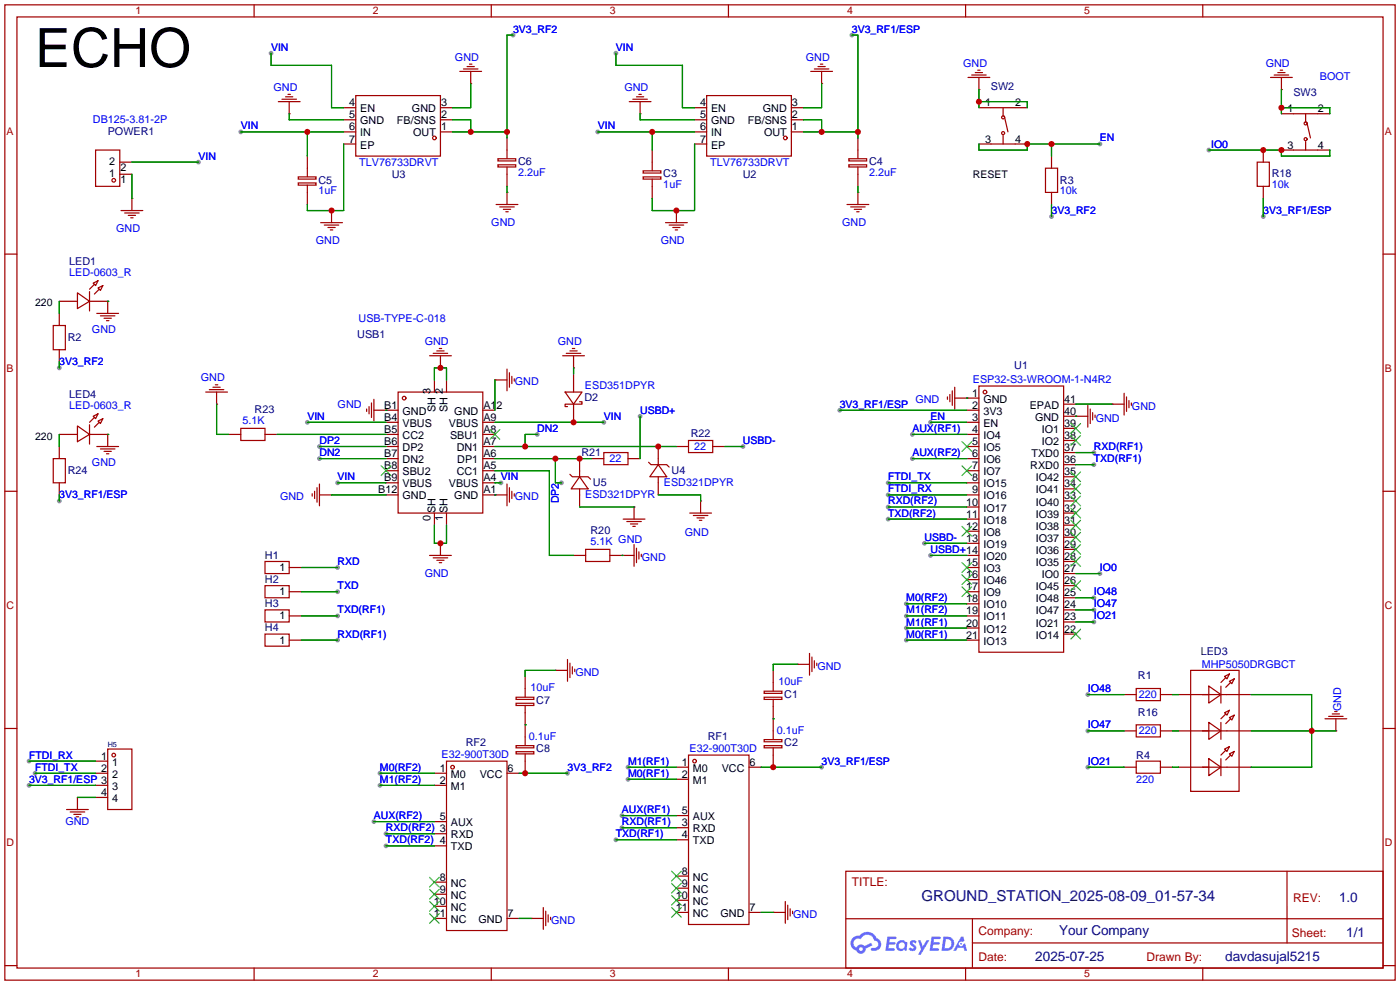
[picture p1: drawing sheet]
<svg xmlns="http://www.w3.org/2000/svg" width="294mm" height="207mm" viewBox="0 0 294 207" stroke-linecap="round" stroke-linejoin="round" font-family="sans-serif">
<g fill="#999">
<circle cx="195.3" cy="88.6" r=".51"/>
<circle cx="230.9" cy="120.4" r=".51"/>
<circle cx="229.6" cy="97.5" r=".51"/>
<circle cx="229.6" cy="95" r=".51"/>
<circle cx="186.4" cy="109" r=".51"/>
<circle cx="129.3" cy="176.3" r=".51"/>
<circle cx="130.6" cy="173.7" r=".51"/>
<circle cx="130.6" cy="171.2" r=".51"/>
<circle cx="81" cy="177.5" r=".51"/>
<circle cx="81" cy="175" r=".51"/>
<circle cx="78.5" cy="172.5" r=".51"/>
<circle cx="79.8" cy="164.8" r=".51"/>
<circle cx="79.8" cy="162.3" r=".51"/>
<circle cx="119.1" cy="162.3" r=".51"/>
<circle cx="220.7" cy="45.5" r=".51"/>
<circle cx="230.9" cy="30.2" r=".51"/>
<circle cx="186.4" cy="106.4" r=".51"/>
<circle cx="194.1" cy="114" r=".51"/>
<circle cx="195.3" cy="116.6" r=".51"/>
<circle cx="41.7" cy="34" r=".51"/>
<circle cx="131.8" cy="161" r=".51"/>
<circle cx="131.8" cy="163.6" r=".51"/>
<circle cx="191.5" cy="91.2" r=".51"/>
<circle cx="191.5" cy="96.3" r=".51"/>
<circle cx="190.2" cy="126.7" r=".51"/>
<circle cx="190.2" cy="129.3" r=".51"/>
<circle cx="190.2" cy="131.8" r=".51"/>
<circle cx="190.2" cy="134.4" r=".51"/>
<circle cx="172.5" cy="161" r=".51"/>
<circle cx="186.4" cy="101.3" r=".51"/>
<circle cx="186.4" cy="103.9" r=".51"/>
<circle cx="265.2" cy="45.5" r=".51"/>
<circle cx="253.7" cy="31.5" r=".51"/>
<circle cx="67.1" cy="93.7" r=".51"/>
<circle cx="67.1" cy="96.3" r=".51"/>
<circle cx="117.9" cy="101.3" r=".51"/>
<circle cx="112.8" cy="91.2" r=".51"/>
<circle cx="134.4" cy="87.4" r=".51"/>
<circle cx="156" cy="93.7" r=".51"/>
<circle cx="70.9" cy="101.3" r=".51"/>
<circle cx="126.7" cy="88.6" r=".51"/>
<circle cx="64.5" cy="88.6" r=".51"/>
<circle cx="105.2" cy="101.3" r=".51"/>
<circle cx="125.5" cy="27.7" r=".51"/>
<circle cx="178.8" cy="7.4" r=".51"/>
<circle cx="129.3" cy="11.2" r=".51"/>
<circle cx="50.5" cy="27.7" r=".51"/>
<circle cx="107.7" cy="7.4" r=".51"/>
<circle cx="56.9" cy="11.2" r=".51"/>
<circle cx="176.3" cy="86.1" r=".51"/>
<circle cx="12.4" cy="77.2" r=".51"/>
<circle cx="228.3" cy="145.8" r=".51"/>
<circle cx="228.3" cy="153.4" r=".51"/>
<circle cx="228.3" cy="161" r=".51"/>
<circle cx="229.6" cy="125.5" r=".51"/>
<circle cx="229.6" cy="128" r=".51"/>
<circle cx="229.6" cy="130.6" r=".51"/>
<circle cx="70.9" cy="119.1" r=".51"/>
<circle cx="70.9" cy="124.2" r=".51"/>
<circle cx="70.9" cy="129.3" r=".51"/>
<circle cx="70.9" cy="134.4" r=".51"/>
<circle cx="12.4" cy="105.2" r=".51"/>
<circle cx="6.1" cy="159.8" r=".51"/>
<circle cx="7.4" cy="162.3" r=".51"/>
<circle cx="6.1" cy="164.8" r=".51"/>
</g>
<g fill="none" stroke="#a10000" stroke-width=".25">
<path d="M1 1h291.9v204.7h-291.9zM3.6 3.6h286.7v199.6h-286.7zM53.3 1v2.6M103.1 1v2.6M152.9 1v2.6M202.7 1v2.6M252.5 1v2.6M1 53.3h2.6M290.3 53.3h2.6M1 103.1h2.6M290.3 103.1h2.6M1 152.9h2.6"/>
<path d="M290.3 152.9h2.6M177.5 182.9h112.8v20.3h-112.8zM177.6 192.8h112.6M204.1 197.9h86.1M204.1 192.8v10.2M270.2 182.9v15M1 202.7h2.6M53.3 203.2v2.5M103.1 203.2v2.5M152.9 203.2v2.5M202.7 203.2v2.5M252.5 203.2v2.5"/>
<path d="M290.3 202.7h2.6"/>
</g>
<g fill="#5487ff">
<path d="M191.2 197.5l.5-.2 .4 .1 .3 .3-.2 .4a.33 .33 0 0 0-.3-.3 .33 .33 0 0 0-.4 .1l.1 .1a.86 .86 0 0 1 .7 .7 .86 .86 0 0 1-.3 .8l-.7 .1-.6-.4 .4-.4 .5 .3 .2-.1v-.2a.88 .88 0 0 1-.6-1.3z"/>
<path d="M192.7 197.4h.6l.4 1.3 .8-1.3h.6l-1.8 3h-.6l.6-1.1z"/>
<path d="M186.3 196.6h1.6l.3 .1-.1 .4h-1.3l-.1 .6h1.1l.2 .3-.3 .3h-1.1l-.1 .8h1.2l.1 .2-.1 .2-1.8 .1z"/>
<path d="M195.6 196.6h1.6l.2 .1v.4h-1.3l-.1 .6h1.1l.2 .3-.3 .3h-1.1l-.1 .8h1.2l.1 .2-.1 .2-1.9 .1z"/>
<path d="M201.7 196.6h.5l.3 .9-.5 .2a.5 .5 0 0 0-.7 .2 .5 .5 0 0 0 .3 .7 .5 .5 0 0 0 .6-.4l.4-.2 .4 1.6h-.6l-.1-.7h-1.2l-.4 .7h-.6z"/>
<path d="M198 196.6l-.4 3h1a1.51 1.51 0 0 0 1.7-1.5 1.51 1.51 0 0 0-1.8-1.5zM198.6 197.1a1.02 1.02 0 0 1 1.1 1.2 1.02 1.02 0 0 1-1.4 .8z"/>
<path d="M188.5 197.6a1.11 1.11 0 0 0-.3 1.6 1.11 1.11 0 0 0 1.6 .2l.5 .2 .2-1.7-.4-.2a1.02 1.02 0 0 0-1.6-.1zM188.6 198.5a.67 .67 0 0 1 1.3 0 .67 .67 0 0 1-1.3 0z"/>
<path d="M179 196.9a1.58 1.58 0 0 0 .8 2.6 1.01 1.01 0 0 0 1.1 .7 1.01 1.01 0 0 0 .8-1.1l1.4-.7-.3-.5-1.3 .7a1.03 1.03 0 0 0-1.7 .3 1 1 0 0 1-.5-1.4 1 1 0 0 1 1.4-.3 1.49 1.49 0 0 1 1.5-1 1.49 1.49 0 0 1 1.4 1.2 .82 .82 0 0 1 .7 1.1 .82 .82 0 0 1-1.2 .5l-.3 .1v.3a1.4 1.4 0 0 0 2-.6 1.4 1.4 0 0 0-.8-1.9 2.19 2.19 0 0 0-3.7-.5l-.8 .1zM180.3 199.2a.4 .4 0 0 1 .8 0 .4 .4 0 0 1-.8 0z"/>
<circle cx="201.8" cy="198.1" r=".19"/>
</g>
<g fill="none" stroke="#a10000" stroke-width=".25">
<path d="M60.5 19.8h.5M96.5 15h4.6M97.3 14.5h3M98 14h1.6M98.6 13.5h.5M98.8 17.5h.1M98.8 15v2.5M134.1 19.8h.5M170.2 15h4.6M170.9 14.5h3.1M171.7 14h1.5M172.2 13.5h.5"/>
<path d="M172.5 17.5h.1M172.5 15v2.5M203.2 16.3h4.6M204 15.7h3M204.7 15.2h1.5M205.2 14.7h.5M205.5 18.8h.1M205.5 16.3v2.5M266.7 16.3h4.6M267.5 15.7h3M268.2 15.2h1.5M268.7 14.7h.5"/>
<path d="M269 18.8h.1M269 16.3v2.5M20.1 31.5h5v7.6h-5zM25.1 36.6h2.6M25.1 34h2.6M58.4 21.3h4.6M59.2 20.8h3M59.9 20.3h1.6M60.7 23.9h.1M60.7 21.3v2.6M62.6 37.1h3.7v.5h-3.7zM62.6 38.4h3.7v.5h-3.7z"/>
<path d="M64.5 32.8v4.3M64.5 38.9v4M72.1 30.2h2.6M72.1 22.6h2.6M72.1 27.7h2.6M72.1 25.1h2.6M74.7 20.1h17.8v12.7h-17.8zM92.5 22.6h2.5M92.5 27.7h2.5M92.5 25.1h2.5M104.5 33.3h3.8v.5h-3.8zM104.5 34.6h3.8v.5h-3.8z"/>
<path d="M106.4 29v4.3M106.4 35.1v4M132.1 21.3h4.6M132.8 20.8h3.1M133.6 20.3h1.5M134.4 23.9h.1M134.4 21.3v2.6M135 35.9h3.7v.4h-3.7zM135 37.1h3.7v.5h-3.7zM136.9 31.5v4.3M136.9 37.6v4.1M145.8 30.2h2.5"/>
<path d="M145.8 22.6h2.5M145.8 27.7h2.5M145.8 25.1h2.5M148.3 20.1h17.8v12.7h-17.8zM166.1 22.6h2.6M166.1 27.7h2.6M166.1 25.1h2.6M178.2 33.3h3.7v.5h-3.7zM178.2 34.6h3.7v.5h-3.7zM180.1 29v4.3M180.1 35.1v4M205.5 30.2h10.1"/>
<path d="M205.5 22.6h10.1M210.6 22.6v1.8M210.6 28.4v1.8M210.8 24.4l.8 3.3M219.5 35.3h2.5v5.1h-2.5zM220.7 32.8v2.5M263.9 34h2.5v5.1h-2.5zM265.2 31.5v2.5M265.2 39.1v2.6M269 31.5h10.1M269 23.9h10.1M274.1 23.9v1.8"/>
<path d="M274.1 29.7v1.8M274.3 25.7l.8 3.3M19.6 59.4l1-.5-.5 1zM19.8 59.7l-1 1M25.4 44.2h4.6M26.2 44.7h3M26.9 45.2h1.5M27.4 45.7h.5M27.7 41.7h.1M27.7 41.7v2.5M67.3 46.7h4.6M68.1 47.2h3"/>
<path d="M68.8 47.8h1.6M69.3 48.3h.5M69.6 44.2h.1M69.6 44.2v2.5M104.1 42.9h4.6M104.9 43.4h3M105.7 43.9h1.5M106.2 44.5h.5M106.4 40.4h.1M106.4 40.4v2.5M139.7 46.7h4.6M140.5 47.2h3"/>
<path d="M141.2 47.8h1.5M141.7 48.3h.5M142 44.2h.1M142 44.2v2.5M177.8 42.9h4.6M178.6 43.4h3M179.3 43.9h1.5M179.8 44.5h.5M180.1 40.4h.1M180.1 40.4v2.5M220.7 40.4v2.5M11.2 68.3h2.5v5.1h-2.5z"/>
<path d="M12.4 63.2h3.9M12.4 65.8v2.5M12.4 73.4v2.5M16.3 61.5l2.5 1.7-2.5 1.6zM18.8 61.2v4.1M18.8 63.2h3.8M20.3 65.8h4.6M20.6 60.5l1-.6-.5 1.1zM20.8 60.7l-1 1M21.1 66.3h3M21.8 66.8h1.6M22.4 67.3h.5"/>
<path d="M22.6 63.2h.1M22.6 63.2v2.6M90.2 74.7h4.5M90.9 74.2h3.1M91.2 79.8v2.5M91.7 73.7h1.5M92.2 73.2h.5M92.5 77.2h.1M92.5 74.7v2.5M93.7 79.8v2.5M103.9 79.8h.1M103.9 79.8h2.5"/>
<path d="M106.4 77.5v4.5M106.9 78.2v3.1M107.4 79v1.5M107.9 79.5v.5M118.1 74.7h4.6M118.9 74.2h3M119.6 73.7h1.6M120.1 73.2h.5M120.4 77.2h.1M120.4 74.7v2.5M120.4 78.5v3.8M11.2 96.3h2.5v5h-2.5z"/>
<path d="M12.4 91.2h3.9M12.4 93.7v2.6M16.3 89.4l2.5 1.8-2.5 1.5zM18.8 91.2h3.8M18.8 89.2v4M19.6 87.4l1-.5-.5 1zM19.8 87.6l-1 1M20.3 93.7h4.6M20.6 88.4l1-.5-.5 1zM20.8 88.6l-1 1.1M21.1 94.2h3M21.8 94.7h1.6"/>
<path d="M22.4 95.3h.5M22.6 91.2h.1M22.6 91.2v2.5M43.2 82.3h4.6M43.9 81.8h3.1M44.7 81.3h1.5M45.2 80.8h.5M45.5 84.8h.1M45.5 82.3v2.5M48 91.2h2.5M50.5 89.9h5.1v2.6h-5.1zM55.6 91.2h2.6"/>
<path d="M77 85.9v.5M77.5 85.3v1.6M78 84.6v3M78.5 86.1h5.1M78.5 83.8v4.6M81 86.1h.1M81 88.6h2.6M81 91.2h2.6M81 93.7h2.6M81 96.3h2.6M81 98.8h2.6M83.6 82.3h17.7v25.4h-17.7z"/>
<path d="M101.3 86.1h2.6M101.3 88.6h2.6M101.3 91.2h2.6M101.3 93.7h2.6M101.3 96.3h2.6M101.3 98.8h2.6M118.6 82.3h3.6l-1.8 2.5zM119.6 99.6l.5 .5h3.3l.6 .5M120.4 84.8v3.8M121.7 84.3h.5v.5h-3.6v.5h.5M121.7 96.3v3.8M124.2 96.3h2.5"/>
<path d="M126.7 95h5.1v2.5h-5.1zM131.8 96.3h2.6M136.1 97l.6 .5h3.3l.5 .5M138.2 97.5l1.8 2.6h-3.6zM138.2 93.7v3.8M142 93.7h2.5M144.5 92.5h5.1v2.5h-5.1zM149.6 93.7h2.5M198.9 83.3v.5M199.4 82.8v1.5M199.9 82v3.1M200.4 83.6h5.1"/>
<path d="M200.4 81.3v4.6M202.9 83.6h.1M202.9 86.1h2.6M202.9 88.6h2.6M202.9 91.2h2.6M202.9 93.7h2.6M202.9 96.3h2.6M202.9 98.8h2.6M205.5 81h17.8v55.9h-17.8zM223.3 87.4h5M223.3 97.5h2.5M223.3 95h2.5"/>
<path d="M223.3 92.5h2.5M223.3 89.9h2.5M223.3 84.8h2.5M225.8 87.4h.1M228.3 85.1v4.6M228.9 85.9v3M229.4 86.6v1.5M229.9 87.1v.5M233.4 84.8h.1M233.4 84.8h2.6M236 82.6v4.5M236.5 83.3v3.1"/>
<path d="M237 84.1v1.5M237.5 84.6v.5M12.4 101.3v2.6M55.6 117.9h5.1v2.5h-5.1zM60.7 119.1h2.5M65.5 103.6v.5M66 103.1v1.5M66.5 102.4v3M67.1 103.9h2.5M67.1 101.6v4.6M69.6 103.9h.1M81 101.3h2.6"/>
<path d="M81 103.9h2.6M90.2 116.6h4.5M90.9 117.1h3.1M91.2 107.7v2.5M91.7 117.6h1.5M92.2 118.1h.5M92.5 114h.1M92.5 114v2.6M93.7 107.7v2.5M101.3 101.3h2.6M101.3 103.9h5.1M103.9 103.9h.1"/>
<path d="M106.4 101.6v4.6M106.9 102.4v3M107.4 103.1v1.5M107.9 103.6v.5M120.4 116.6h2.5M121.7 100.1l1.7 2.5h-3.5zM121.7 102.6v3.8M122.9 115.3h5.1v2.6h-5.1zM128 116.6h5.1M130.6 116.6h.1M130.8 109h4.6M131.6 109.5h3"/>
<path d="M132.3 110h1.6M132.8 110.5h.5M133.1 106.4h.1M133.1 106.4v2.6M133.1 114.3v4.6M133.6 115.1v3M134.1 115.8v1.5M134.6 116.3v.5M138.2 100.1v3.8M144.8 107.7h4.6M145.5 108.2h3.1M146.3 108.7h1.5"/>
<path d="M146.8 109.2h.5M147.1 105.2h.1M147.1 105.2v2.5M202.9 101.3h2.6M202.9 103.9h2.6M202.9 106.4h2.6M202.9 109h2.6M202.9 111.5h2.6M202.9 114h2.6M202.9 116.6h2.6M202.9 119.1h2.6M223.3 117.9h2.5"/>
<path d="M223.3 115.3h2.5M223.3 112.8h2.5M223.3 110.2h2.5M223.3 107.7h2.5M223.3 105.2h2.5M223.3 102.6h2.5M223.3 100.1h2.5M55.6 122.9h5.1v2.6h-5.1zM55.6 128h5.1v2.6h-5.1zM55.6 133.1h5.1v2.5h-5.1zM60.7 124.2h2.5M60.7 129.3h2.5"/>
<path d="M60.7 134.4h2.5M119.1 138.4v4.6M119.6 139.2v3M120.1 140v1.5M167.4 139.4h.1M167.4 139.4h2.5M169.9 137.2v4.5M170.4 137.9v3.1M170.9 138.7v1.5M171.4 139.2v.5M202.9 121.7h2.6M202.9 124.2h2.6"/>
<path d="M202.9 126.7h2.6M202.9 129.3h2.6M202.9 131.8h2.6M202.9 134.4h2.6M223.3 133.1h2.5M223.3 130.6h2.5M223.3 128h2.5M223.3 125.5h2.5M223.3 122.9h2.5M223.3 120.4h2.5M20.1 159.8h2.5M22.6 157.2h5.1v12.7h-5.1z"/>
<path d="M93.7 159.8h12.7v35.5h-12.7zM108.3 146.4h3.8v.4h-3.8zM108.3 147.6h3.8v.5h-3.8zM108.3 156.5h3.8v.5h-3.8zM108.3 157.8h3.8v.4h-3.8zM110.2 142v4.3M110.2 148.1v8.4M110.2 158.2v4.1M116.6 140.7h.1M116.6 140.7h2.5M120.6 140.5v.5M144.5 158.5h12.7v35.6h-12.7z"/>
<path d="M160.4 145.1h3.7v.4h-3.7zM160.4 146.4h3.7v.4h-3.7zM160.4 155.2h3.7v.5h-3.7zM160.4 156.5h3.7v.5h-3.7zM162.3 140.7v4.3M162.3 146.8v8.4M162.3 157v4M236 153.4h2.5M236 145.8h2.5M238.5 152.1h5.1v2.6h-5.1zM238.5 144.5h5.1v2.6h-5.1zM238.5 159.8h5.1v2.5h-5.1z"/>
<path d="M243.6 153.4h2.5M243.6 145.8h2.5M247.4 153.4h15.2M247.4 145.8h15.2M249.9 140.7h10.2v25.4h-10.2zM253.7 159.3l2.6 1.7-2.6 1.8zM253.7 151.6l2.6 1.8-2.6 1.8zM253.7 144l2.6 1.8-2.6 1.8zM256.3 144v3.6M256.3 151.6v3.6M256.3 159.3v3.5M257 157.2l1.1-.5-.5 1z"/>
<path d="M257 149.6l1.1-.5-.5 1zM257 142l1.1-.5-.5 1zM257.3 157.5l-1 1M257.3 149.9l-1 1M257.3 142.2l-1 1.1M258.1 158.2l1-.5-.5 1.1zM258.1 150.6l1-.5-.5 1zM258.1 143l1-.5-.5 1zM258.3 158.5l-1 1M258.3 150.9l-1 1M258.3 143.3l-1 1M278.1 150.9h4.6"/>
<path d="M278.9 150.4h3M279.7 149.9h1.5M280.2 149.4h.5M280.4 153.4h.1M280.4 150.9v2.5M14 169.9h4.5M14.7 170.4h3.1M15.5 170.9h1.5M16 171.5h.5M16.3 167.4h.1M16.3 167.4v2.5M20.1 162.3h2.5"/>
<path d="M20.1 164.8h2.5M20.1 167.4h2.5M91.2 162.3h2.5M91.2 164.8h2.5M91.2 172.5h2.5M91.2 175h2.5M91.2 177.5h2.5M106.4 162.3h2.6M142 161h2.5M142 163.6h2.5M142 171.2h2.5M142 173.7h2.5"/>
<path d="M142 176.3h2.5M157.2 161h2.6M236 161h2.5M243.6 161h2.5M247.4 161h15.2M91.2 192.8h2.5M91.2 185.2h2.5M91.2 187.7h2.5M91.2 190.2h2.5M106.4 192.8h2.6M111.5 192.8h.1M111.5 192.8h2.5"/>
<path d="M114 190.5v4.6M114.6 191.3v3M115.1 192v1.5M115.6 192.5v.5M142 191.5h2.5M142 183.9h2.5M142 186.4h2.5M142 189h2.5M157.2 191.5h2.6M162.3 191.5h.1M162.3 191.5h2.5M164.8 189.2v4.6"/>
<path d="M165.4 190v3M165.9 190.8v1.5M166.4 191.3v.5"/>
<circle cx="23.9" cy="37.8" r=".38"/>
<circle cx="91.2" cy="29" r=".38"/>
<circle cx="164.8" cy="29" r=".38"/>
<circle cx="210.6" cy="27.9" r=".32"/>
<circle cx="210.6" cy="24.6" r=".32"/>
<circle cx="274.1" cy="29.2" r=".32"/>
<circle cx="274.1" cy="25.9" r=".32"/>
<circle cx="84.8" cy="83.6" r=".38"/>
<circle cx="206.8" cy="82.3" r=".38"/>
<circle cx="23.9" cy="158.5" r=".38"/>
<circle cx="145.8" cy="159.8" r=".38"/>
<circle cx="95" cy="161" r=".38"/>
</g>
<g fill="none" stroke="#3c3" stroke-width=".25">
<path d="M80 97.8l2 2M82 97.8l-2 2M102.9 90.2l2 2M104.9 90.2l-2 2M201.9 92.7l2.1 2M201.9 97.8l2.1 2M204 92.7l-2.1 2M204 97.8l-2.1 2M224.8 99.1l2 2M224.8 91.4l2 2.1M224.8 88.9l2 2M226.8 99.1l-2 2"/>
<path d="M226.8 91.4l-2 2.1M226.8 88.9l-2 2M201.9 110.5l2.1 2M201.9 118.1l2.1 2M204 110.5l-2.1 2M204 118.1l-2.1 2M224.8 116.8l2 2.1M224.8 114.3l2 2M224.8 111.8l2 2M224.8 109.2l2 2.1M224.8 106.7l2 2M224.8 104.1l2 2.1"/>
<path d="M224.8 101.6l2 2M226.8 116.8l-2 2.1M226.8 114.3l-2 2M226.8 111.8l-2 2M226.8 109.2l-2 2.1M226.8 106.7l-2 2M226.8 104.1l-2 2.1M226.8 101.6l-2 2M201.9 120.7l2.1 2M201.9 123.2l2.1 2M204 120.7l-2.1 2M204 123.2l-2.1 2"/>
<path d="M224.8 132.1l2 2M224.8 121.9l2 2.1M226.8 132.1l-2 2M226.8 121.9l-2 2.1M90.2 184.2l2 2M90.2 186.7l2 2M90.2 189.2l2 2.1M90.2 191.8l2 2M92.2 184.2l-2 2M92.2 186.7l-2 2M92.2 189.2l-2 2.1M92.2 191.8l-2 2"/>
<path d="M141 182.9l2 2M141 185.4l2 2.1M141 188l2 2M141 190.5l2 2M143 190.5l-2 2M143 182.9l-2 2M143 185.4l-2 2.1M143 188l-2 2"/>
</g>
<g fill="none" stroke="#008700" stroke-width=".25">
<path d="M56.9 11.2v2.5h12.7v8.9h2.5M98.8 17.5v5.1h-3.8M107.7 7.4h-1.3v21.6M129.3 11.2v2.5h14v8.9h2.5M172.5 17.5v5.1h-3.8M178.8 7.4h1.3v21.6M205.5 18.8v3.8M269 18.8v5.1M27.7 34h14M27.7 36.6v5.1M50.5 27.7h21.6M60.7 23.9v1.2h11.4"/>
<path d="M64.5 27.7v5.1M72.1 30.2v14h-7.6v-1.3M95 27.7h11.4M95 25.1h3.8v2.6M106.4 39.1v1.3M125.5 27.7h20.3M134.4 23.9v1.2h11.4M136.9 27.7v3.8M145.8 30.2v14h-8.9v-2.5M168.7 27.7h11.4M168.7 25.1h3.8v2.6M180.1 39.1v1.3"/>
<path d="M205.5 30.2v1.3h10.1v-1.3h15.3M205.5 21.3h10.1v1.3M220.7 30.2v2.6M253.7 31.5h15.3v1.3h10.1v-1.3M269 22.6h10.1v1.3M220.7 42.9v2.6M265.2 41.7v3.8M12.4 63.2v2.6M12.4 75.9v1.3M22.6 63.2h.1M91.2 79.8v-2.6h2.5v2.6M103.9 79.8v6.3"/>
<path d="M120.4 77.2v1.3M12.4 91.2v2.5M22.6 91.2h.1M45.5 84.8v6.4h2.5M58.2 91.2h22.8M64.5 88.6h16.5M67.1 96.3h13.9M67.1 93.7h13.9M81 86.1h.1M103.9 88.6h22.8M103.9 98.8h11.4v17.8h5.1M103.9 96.3h20.3"/>
<path d="M103.9 93.7h38.1M112.8 91.2h-2.6v2.5M116.6 96.3v5h1.3M134.4 87.4v8.9M152.1 93.7h3.9M176.3 86.1h26.6M191.5 91.2h11.4M191.5 96.3h11.4M195.3 88.6h7.6M202.9 83.6h.1M225.8 87.4h.1M225.8 97.5h3.8"/>
<path d="M225.8 95h3.8M225.8 84.8h7.6M12.4 103.9v1.3M63.2 119.1h7.7M69.6 103.9h11.4M70.9 101.3h10.1M91.2 110.2v3.8h2.5v-3.8M103.9 103.9h.1M103.9 101.3h1.3M121.7 106.4h11.4M130.6 116.6h.1M138.2 103.9h8.9v1.3"/>
<path d="M186.4 109h16.5M186.4 106.4h16.5M186.4 101.3h16.5M186.4 103.9h16.5M194.1 114h8.8M195.3 116.6h7.6M63.2 129.3h7.7M63.2 134.4h7.7M63.2 124.2h7.7M167.4 139.4h-5.1v1.3M190.2 126.7h12.7M190.2 129.3h12.7"/>
<path d="M190.2 131.8h12.7M190.2 134.4h12.7M225.8 120.4h5.1M225.8 125.5h3.8M225.8 128h3.8M225.8 130.6h3.8M6.1 159.8h14M110.2 152.1h.1M116.6 140.7h-6.4v1.3M162.3 150.9h.1M228.3 153.4h7.7M228.3 145.8h7.7"/>
<path d="M246.1 153.4h1.3M246.1 145.8h1.3M262.6 145.8h12.7v15.2h-12.7M262.6 153.4h17.8M6.1 164.8h14M7.4 162.3h12.7M16.3 167.4h3.8M78.5 172.5h12.7M79.8 164.8h11.4M79.8 162.3h11.4M81 177.5h10.2M81 175h10.2"/>
<path d="M109 162.3h10.1M129.3 176.3h12.7M130.6 173.7h11.4M130.6 171.2h11.4M131.8 161h10.2M131.8 163.6h10.2M159.8 161h12.7M228.3 161h7.7M246.1 161h1.3M109 192.8h2.5M159.8 191.5h2.5"/>
</g>
<g fill="#c00">
<circle cx="110.2" cy="162.3" r=".63"/>
<circle cx="215.6" cy="30.2" r=".63"/>
<circle cx="220.7" cy="30.2" r=".63"/>
<circle cx="205.5" cy="21.3" r=".63"/>
<circle cx="162.3" cy="161" r=".63"/>
<circle cx="275.3" cy="153.4" r=".63"/>
<circle cx="269" cy="22.6" r=".63"/>
<circle cx="269" cy="31.5" r=".63"/>
<circle cx="265.2" cy="31.5" r=".63"/>
<circle cx="121.7" cy="96.3" r=".63"/>
<circle cx="116.6" cy="96.3" r=".63"/>
<circle cx="110.2" cy="93.7" r=".63"/>
<circle cx="138.2" cy="93.7" r=".63"/>
<circle cx="120.4" cy="88.6" r=".63"/>
<circle cx="92.5" cy="114" r=".63"/>
<circle cx="92.5" cy="77.2" r=".63"/>
<circle cx="142" cy="44.2" r=".63"/>
<circle cx="136.9" cy="27.7" r=".63"/>
<circle cx="180.1" cy="27.7" r=".63"/>
<circle cx="172.5" cy="27.7" r=".63"/>
<circle cx="69.6" cy="44.2" r=".63"/>
<circle cx="64.5" cy="27.7" r=".63"/>
<circle cx="106.4" cy="27.7" r=".63"/>
<circle cx="98.8" cy="27.7" r=".63"/>
</g>
<text font-size="11.3" x="7.4" y="14">ECHO</text>
<text font-size="3.1" fill="#000080" x="193.5" y="189.1">GROUND_STATION_2025-08-09_01-57-34</text>
<g font-size="2.8" fill="#000080">
<text x="281.1" y="189.3">1.0</text>
<text x="222.3" y="196.2">Your Company</text>
<text x="282.6" y="196.7">1/1</text>
<text x="217.3" y="201.8">2025-07-25</text>
<text x="257.2" y="201.8">davdasujal5215</text>
</g>
<g font-size="2.5" fill="#a00000">
<text x="178.8" y="186">TITLE:</text>
<text x="271.4" y="189.3">REV:</text>
<text x="205.4" y="196.2">Company:</text>
<text x="271.2" y="196.6">Sheet:</text>
<text x="205.4" y="201.7">Date:</text>
<text x="240.7" y="201.8">Drawn By:</text>
</g>
<g font-size="2.3" fill="#00f">
<text x="95.5" y="12.8">GND</text>
<text x="169.2" y="12.8">GND</text>
<text x="202.2" y="14">GND</text>
<text x="265.7" y="14.1">GND</text>
<text x="277.1" y="16.9">BOOT</text>
<text x="57.4" y="19.2">GND</text>
<text x="131.1" y="19.2">GND</text>
<text x="19.5" y="25.8">DB125-3.81-2P</text>
<text x="75.4" y="34.8">TLV76733DRVT</text>
<text x="149.1" y="34.8">TLV76733DRVT</text>
<text x="66.9" y="40.7">1uF</text>
<text x="108.8" y="36.9">2.2uF</text>
<text x="139.2" y="39.5">1uF</text>
<text x="182.4" y="36.9">2.2uF</text>
<text x="222.5" y="40.7">10k</text>
<text x="267" y="39.5">10k</text>
<text x="103.1" y="47.4">GND</text>
<text x="176.8" y="47.4">GND</text>
<text x="24.4" y="48.7">GND</text>
<text x="66.3" y="51.2">GND</text>
<text x="138.7" y="51.2">GND</text>
<text x="14.5" y="58">LED-0603_R</text>
<text x="19.3" y="69.9">GND</text>
<text x="75.3" y="67.7">USB-TYPE-C-018</text>
<text x="89.2" y="72.5">GND</text>
<text x="117.1" y="72.5">GND</text>
<text x="42.2" y="80.1">GND</text>
<text x="108.1" y="80.9">GND</text>
<text x="122.8" y="81.7">ESD351DPYR</text>
<text x="204.2" y="80.5">ESP32-S3-WROOM-1-N4R2</text>
<text x="14.5" y="85.9">LED-0603_R</text>
<text x="50.9" y="89">5.1K</text>
<text x="70.9" y="85.6">GND</text>
<text x="192.2" y="84.7">GND</text>
<text x="230" y="88.5">GND</text>
<text x="237.6" y="86">GND</text>
<text x="145.7" y="94.4">22</text>
<text x="19.3" y="97.9">GND</text>
<text x="128" y="96.9">22</text>
<text x="139.4" y="102">ESD321DPYR</text>
<text x="58.8" y="105">GND</text>
<text x="108.1" y="105">GND</text>
<text x="122.8" y="104.5">ESD321DPYR</text>
<text x="143.8" y="112.6">GND</text>
<text x="124" y="114.4">5.1K GND</text>
<text x="134.7" y="117.7">GND</text>
<text x="89.2" y="121.1">GND</text>
<text x="229.6" y="124.9">IO48</text>
<text x="229.6" y="127.5">IO47</text>
<text x="229.6" y="130">IO21</text>
<text x="120.8" y="141.9">GND</text>
<text x="163.4" y="143.9">10uF</text>
<text x="171.6" y="140.6">GND</text>
<text x="252.3" y="140.2">MHP5050DRGBCT</text>
<text x="111.3" y="145.1">10uF</text>
<text x="228.3" y="145.3">IO48</text>
<text x="239.1" y="146.4">220</text>
<text x="281.5" y="149.2" transform="rotate(-90 281.5 149.2)">GND</text>
<text x="111" y="155.3">0.1uF</text>
<text x="163.1" y="154">0.1uF</text>
<text x="228.3" y="152.9">IO47</text>
<text x="239.1" y="154">220</text>
<text x="92.7" y="159.1">E32-900T30D</text>
<text x="144.8" y="157.8">E32-900T30D</text>
<text x="228.3" y="160.5">IO21</text>
<text x="238.5" y="164.3">220</text>
<text x="13.7" y="173.2">GND</text>
<text x="115.7" y="193.9">GND</text>
<text x="166.5" y="192.7">GND</text>
</g>
<g font-size="2.3">
<text x="73.3" y="22.3">4</text>
<text x="75.6" y="23.6">EN</text>
<text x="86.5" y="23.6">GND</text>
<text x="92.6" y="22.3">3</text>
<text x="146.9" y="22.3">4</text>
<text x="149.3" y="23.6">EN</text>
<text x="160.1" y="23.6">GND</text>
<text x="166.2" y="22.3">3</text>
<text x="206.8" y="22.3">1</text>
<text x="213.1" y="22.3">2</text>
<text x="270.3" y="23.6">1</text>
<text x="276.6" y="23.6">2</text>
<text x="73.3" y="24.8">5</text>
<text x="73.3" y="27.4">6</text>
<text x="73.3" y="29.9">7</text>
<text x="75.6" y="26.1">GND</text>
<text x="75.6" y="28.6">IN</text>
<text x="83.3" y="26.1">FB/SNS</text>
<text x="86.7" y="28.6">OUT</text>
<text x="92.6" y="27.4">1</text>
<text x="92.6" y="24.8">2</text>
<text x="146.9" y="24.8">5</text>
<text x="146.9" y="27.4">6</text>
<text x="146.9" y="29.9">7</text>
<text x="149.3" y="26.1">GND</text>
<text x="149.3" y="28.6">IN</text>
<text x="157" y="26.1">FB/SNS</text>
<text x="160.4" y="28.6">OUT</text>
<text x="166.2" y="27.4">1</text>
<text x="166.2" y="24.8">2</text>
<text x="206.8" y="29.9">3</text>
<text x="213.1" y="29.9">4</text>
<text x="22.9" y="34.5">2</text>
<text x="25.3" y="35.8">2</text>
<text x="75.6" y="31.2">EP</text>
<text x="149.3" y="31.2">EP</text>
<text x="270.3" y="31.2">3</text>
<text x="276.6" y="31.2">4</text>
<text x="22.9" y="37.1">1</text>
<text x="25.3" y="38.3">1</text>
<text x="90.4" y="82.8" transform="rotate(-90 90.4 82.8)">3</text>
<text x="92.9" y="82.8" transform="rotate(-90 92.9 82.8)">2</text>
<text x="204.1" y="83.3">1</text>
<text x="80.7" y="85.8">B1</text>
<text x="80.7" y="88.3">B4</text>
<text x="84.5" y="87.1">GND</text>
<text x="84.5" y="89.6">VBUS</text>
<text x="91.4" y="86.4" transform="rotate(-90 91.4 86.4)">SH</text>
<text x="93.9" y="86.4" transform="rotate(-90 93.9 86.4)">SH</text>
<text x="94.2" y="89.6">VBUS</text>
<text x="95.4" y="87.1">GND</text>
<text x="101.5" y="88.3">A9</text>
<text x="101.5" y="85.8">A12</text>
<text x="204.1" y="85.8">2</text>
<text x="204.1" y="88.3">3</text>
<text x="206.4" y="84.5">GND</text>
<text x="206.4" y="87.1">3V3</text>
<text x="206.4" y="89.6">EN</text>
<text x="216.2" y="85.8">EPAD</text>
<text x="217.3" y="88.3">GND</text>
<text x="223.4" y="89.6">39</text>
<text x="223.4" y="87.1">40</text>
<text x="223.4" y="84.5">41</text>
<text x="80.7" y="90.9">B5</text>
<text x="80.7" y="93.4">B6</text>
<text x="80.7" y="96">B7</text>
<text x="84.5" y="92.1">CC2</text>
<text x="84.5" y="94.7">DP2</text>
<text x="94.5" y="92.1">SBU1</text>
<text x="95.9" y="94.7">DN1</text>
<text x="101.5" y="96">A6</text>
<text x="101.5" y="93.4">A7</text>
<text x="101.5" y="90.9">A8</text>
<text x="204.1" y="90.9">4</text>
<text x="204.1" y="93.4">5</text>
<text x="204.1" y="96">6</text>
<text x="206.4" y="92.1">IO4</text>
<text x="206.4" y="94.7">IO5</text>
<text x="216.5" y="96">TXD0</text>
<text x="218.7" y="93.4">IO2</text>
<text x="218.7" y="90.9">IO1</text>
<text x="223.4" y="94.7">37</text>
<text x="223.4" y="92.1">38</text>
<text x="80.7" y="98.5">B8</text>
<text x="80.7" y="101">B9</text>
<text x="84.5" y="97.2">DN2</text>
<text x="84.5" y="99.8">SBU2</text>
<text x="95.9" y="99.8">CC1</text>
<text x="96" y="97.2">DP1</text>
<text x="101.5" y="101">A4 VIN</text>
<text x="101.5" y="98.5">A5</text>
<text x="204.1" y="98.5">7</text>
<text x="204.1" y="101">8</text>
<text x="206.4" y="97.2">IO6</text>
<text x="206.4" y="99.8">IO7</text>
<text x="216.3" y="98.5">RXD0</text>
<text x="217.4" y="101">IO42</text>
<text x="223.4" y="99.8">35</text>
<text x="223.4" y="97.2">36</text>
<text x="79.4" y="103.6">B12</text>
<text x="84.5" y="102.3">VBUS</text>
<text x="84.5" y="104.8">GND</text>
<text x="91.4" y="107.7" transform="rotate(-90 91.4 107.7)">SH</text>
<text x="93.9" y="107.7" transform="rotate(-90 93.9 107.7)">SH</text>
<text x="94.2" y="102.3">VBUS</text>
<text x="95.4" y="104.8">GND</text>
<text x="101.5" y="103.6">A1</text>
<text x="202.8" y="106.1">10</text>
<text x="204.1" y="103.6">9</text>
<text x="206.4" y="102.3">IO15</text>
<text x="206.4" y="104.8">IO16</text>
<text x="206.4" y="107.4">IO17</text>
<text x="217.4" y="106.1">IO40</text>
<text x="217.4" y="103.6">IO41</text>
<text x="223.4" y="107.4">32</text>
<text x="223.4" y="104.8">33</text>
<text x="223.4" y="102.3">34</text>
<text x="90.4" y="109.4" transform="rotate(-90 90.4 109.4)">0</text>
<text x="92.9" y="109.4" transform="rotate(-90 92.9 109.4)">1</text>
<text x="202.8" y="108.7">11</text>
<text x="202.8" y="111.2">12</text>
<text x="202.8" y="113.7">13</text>
<text x="206.4" y="109.9">IO18</text>
<text x="206.4" y="112.5">IO8</text>
<text x="217.4" y="113.7">IO37</text>
<text x="217.4" y="111.2">IO38</text>
<text x="217.4" y="108.7">IO39</text>
<text x="223.4" y="112.5">30</text>
<text x="223.4" y="109.9">31</text>
<text x="58.7" y="119.9">1</text>
<text x="202.8" y="118.8">15</text>
<text x="206.4" y="115">IO19</text>
<text x="206.4" y="117.5">IO20</text>
<text x="217.4" y="118.8">IO35</text>
<text x="217.4" y="116.3">IO36</text>
<text x="223.4" y="117.5">28</text>
<text x="223.4" y="115">29</text>
<text x="58.7" y="124.9">1</text>
<text x="202.8" y="121.4">16</text>
<text x="202.8" y="123.9">17</text>
<text x="206.4" y="120.1">IO3</text>
<text x="206.4" y="122.6">IO46</text>
<text x="206.4" y="125.2">IO9</text>
<text x="217.4" y="123.9">IO45</text>
<text x="218.7" y="121.4">IO0</text>
<text x="223.4" y="125.2">25</text>
<text x="223.4" y="122.6">26</text>
<text x="223.4" y="120.1">27</text>
<text x="58.7" y="130">1</text>
<text x="202.8" y="126.4">18</text>
<text x="202.8" y="129">19</text>
<text x="202.8" y="131.5">20</text>
<text x="206.4" y="127.7">IO10</text>
<text x="206.4" y="130.2">IO11</text>
<text x="217.4" y="131.5">IO21</text>
<text x="217.4" y="129">IO47</text>
<text x="217.4" y="126.4">IO48</text>
<text x="223.4" y="130.2">23</text>
<text x="223.4" y="127.7">24</text>
<text x="58.7" y="135.1">1</text>
<text x="202.8" y="134.1">21</text>
<text x="206.4" y="132.8">IO12</text>
<text x="206.4" y="135.3">IO13</text>
<text x="217.4" y="134.1">IO14</text>
<text x="223.4" y="132.8">22</text>
<text x="21.2" y="159.5">1</text>
<text x="21.2" y="162">2</text>
<text x="23.5" y="160.7">1</text>
<text x="92.3" y="162">1</text>
<text x="106.6" y="162">6</text>
<text x="143.1" y="160.7">1</text>
<text x="145.5" y="162">M0</text>
<text x="151.5" y="162">VCC</text>
<text x="157.4" y="160.7">6</text>
<text x="21.2" y="167.1">4</text>
<text x="23.5" y="163.3">2</text>
<text x="23.5" y="165.8">3</text>
<text x="92.3" y="164.5">2</text>
<text x="94.7" y="163.3">M0</text>
<text x="94.7" y="165.8">M1</text>
<text x="100.7" y="163.3">VCC</text>
<text x="143.1" y="163.3">2</text>
<text x="145.5" y="164.5">M1</text>
<text x="23.5" y="168.3">4</text>
<text x="92.3" y="172.2">5</text>
<text x="94.7" y="173.4">AUX</text>
<text x="143.1" y="170.9">5</text>
<text x="143.1" y="173.4">3</text>
<text x="145.5" y="172.2">AUX</text>
<text x="94.7" y="176">RXD</text>
<text x="94.7" y="178.5">TXD</text>
<text x="143.1" y="176">4</text>
<text x="145.5" y="174.7">RXD</text>
<text x="145.5" y="177.2">TXD</text>
<text x="92.3" y="184.9">8</text>
<text x="143.1" y="183.6">8</text>
<text x="145.5" y="184.9">NC</text>
<text x="91.1" y="189.9">10</text>
<text x="92.3" y="187.4">9</text>
<text x="94.7" y="186.1">NC</text>
<text x="94.7" y="188.7">NC</text>
<text x="94.7" y="191.2">NC</text>
<text x="141.9" y="188.7">10</text>
<text x="141.9" y="191.2">11</text>
<text x="143.1" y="186.1">9</text>
<text x="145.5" y="187.4">NC</text>
<text x="145.5" y="189.9">NC</text>
<text x="157.4" y="191.2">7</text>
<text x="91.1" y="192.5">11</text>
<text x="94.7" y="193.7">NC</text>
<text x="100.4" y="193.7">GND</text>
<text x="106.6" y="192.5">7</text>
<text x="145.5" y="192.5">NC</text>
<text x="151.2" y="192.5">GND</text>
</g>
<g font-size="2.3" fill="#000080">
<text x="208" y="18.9">SW2</text>
<text x="271.5" y="20.1">SW3</text>
<text x="22.6" y="28.3">POWER1</text>
<text x="108.8" y="34.7">C6</text>
<text x="182.4" y="34.7">C4</text>
<text x="66.9" y="38.5">C5</text>
<text x="82.2" y="37.4">U3</text>
<text x="139.2" y="37.2">C3</text>
<text x="155.9" y="37.4">U2</text>
<text x="222.5" y="38.5">R3</text>
<text x="267" y="37.2">R18</text>
<text x="14.5" y="55.6">LED1</text>
<text x="14.2" y="71.5">R2</text>
<text x="75" y="70.9">USB1</text>
<text x="212.9" y="77.5">U1</text>
<text x="14.5" y="83.6">LED4</text>
<text x="53.5" y="86.7">R23</text>
<text x="122.7" y="84.2">D2</text>
<text x="122" y="95.6">R21</text>
<text x="145" y="91.8">R22</text>
<text x="14.2" y="99.4">R24</text>
<text x="124.5" y="102">U5</text>
<text x="141" y="99.4">U4</text>
<text x="124" y="112.1">R20</text>
<text x="55.6" y="117.3">H1</text>
<text x="55.6" y="122.4">H2</text>
<text x="55.6" y="127.5">H3</text>
<text x="55.6" y="132.6">H4</text>
<text x="252.1" y="137.5">LED3</text>
<text x="238.9" y="142.6">R1</text>
<text x="112.6" y="147.7">C7</text>
<text x="164.6" y="146.4">C1</text>
<text x="148.6" y="155.3">RF1</text>
<text x="238.9" y="150.2">R16</text>
<text x="97.8" y="156.6">RF2</text>
<text x="112.6" y="157.8">C8</text>
<text x="164.6" y="156.6">C2</text>
<text x="238.5" y="159.2">R4</text>
</g>
<g font-size="2.2" fill="#a00000">
<text x="28.4" y="3">1</text>
<text x="78.2" y="3">2</text>
<text x="128" y="3">3</text>
<text x="177.8" y="3">4</text>
<text x="227.6" y="3">5</text>
<text x="1.4" y="28.3">A</text>
<text x="290.7" y="28.3">A</text>
<text x="1.4" y="78">B</text>
<text x="290.7" y="78">B</text>
<text x="1.4" y="127.8">C</text>
<text x="290.7" y="127.8">C</text>
<text x="1.4" y="177.6">D</text>
<text x="290.7" y="177.6">D</text>
<text x="28.4" y="205.2">1</text>
<text x="78.2" y="205.2">2</text>
<text x="128" y="205.2">3</text>
<text x="177.8" y="205.2">4</text>
<text x="227.6" y="205.2">5</text>
</g>
<g font-size="2.2" fill="#00f">
<text x="56.9" y="10.6">VIN</text>
<text x="107.7" y="6.8">3V3_RF2</text>
<text x="129.3" y="10.6">VIN</text>
<text x="178.8" y="6.8">3V3_RF1/ESP</text>
<text x="50.5" y="27.2">VIN</text>
<text x="125.5" y="27.2">VIN</text>
<text x="230.9" y="29.7">EN</text>
<text x="41.7" y="33.5">VIN</text>
<text x="254.3" y="31">IO0</text>
<text x="220.7" y="44.9">3V3_RF2</text>
<text x="265.2" y="44.9">3V3_RF1/ESP</text>
<text x="12.4" y="76.7">3V3_RF2</text>
<text x="64.5" y="88.1">VIN</text>
<text x="126.7" y="88.1">VIN</text>
<text x="134.4" y="86.8">USBD+</text>
<text x="176.3" y="85.6">3V3_RF1/ESP</text>
<text x="195.3" y="88.1">EN</text>
<text x="67.1" y="93.2">DP2</text>
<text x="67.1" y="95.7">DN2</text>
<text x="112.8" y="90.7">DN2</text>
<text x="156" y="93.2">USBD-</text>
<text x="191.5" y="90.7">AUX(RF1)</text>
<text x="191.5" y="95.7">AUX(RF2)</text>
<text x="229.6" y="94.5">RXD(RF1)</text>
<text x="70.9" y="100.8">VIN</text>
<text x="186.4" y="100.8">FTDI_TX</text>
<text x="229.6" y="97">TXD(RF1)</text>
<text x="12.4" y="104.6">3V3_RF1/ESP</text>
<text x="117.3" y="105.6" transform="rotate(-90 117.3 105.6)">DP2</text>
<text x="186.4" y="105.9">RXD(RF2)</text>
<text x="186.4" y="103.4">FTDI_RX</text>
<text x="186.4" y="108.4">TXD(RF2)</text>
<text x="194.1" y="113.5">USBD-</text>
<text x="70.9" y="118.6">RXD</text>
<text x="195.3" y="116.1">USBD+14</text>
<text x="230.9" y="119.9">IO0</text>
<text x="70.9" y="123.7">TXD</text>
<text x="70.9" y="128.8">TXD(RF1)</text>
<text x="190.2" y="126.2">M0(RF2)</text>
<text x="190.2" y="128.8">M1(RF2)</text>
<text x="190.2" y="131.3">M1(RF1)</text>
<text x="70.9" y="133.8">RXD(RF1)</text>
<text x="190.2" y="133.8">M0(RF1)</text>
<text x="6.1" y="159.2">FTDI_RX</text>
<text x="7.4" y="161.8">FTDI_TX</text>
<text x="79.8" y="161.8">M0(RF2)</text>
<text x="119.1" y="161.8">3V3_RF2</text>
<text x="131.8" y="160.5">M1(RF1)</text>
<text x="172.5" y="160.5">3V3_RF1/ESP</text>
<text x="6.1" y="164.3">3V3_RF1/ESP 3</text>
<text x="79.8" y="164.3">M1(RF2)</text>
<text x="131.8" y="163">M0(RF1)</text>
<text x="78.5" y="171.9">AUX(RF2)</text>
<text x="130.6" y="173.2">RXD(RF1)</text>
<text x="130.6" y="170.7">AUX(RF1)</text>
<text x="81" y="177">TXD(RF2) 4</text>
<text x="81" y="174.5">RXD(RF2) 3</text>
<text x="129.3" y="175.7">TXD(RF1)</text>
</g>
<g font-size="2.2">
<text x="204.2" y="37.3">RESET</text>
<text x="7.4" y="64.3">220</text>
<text x="7.4" y="92.3">220</text>
</g>
<text font-size="1.5" fill="#000080" x="22.6" y="156.9">H5</text>
</svg>
